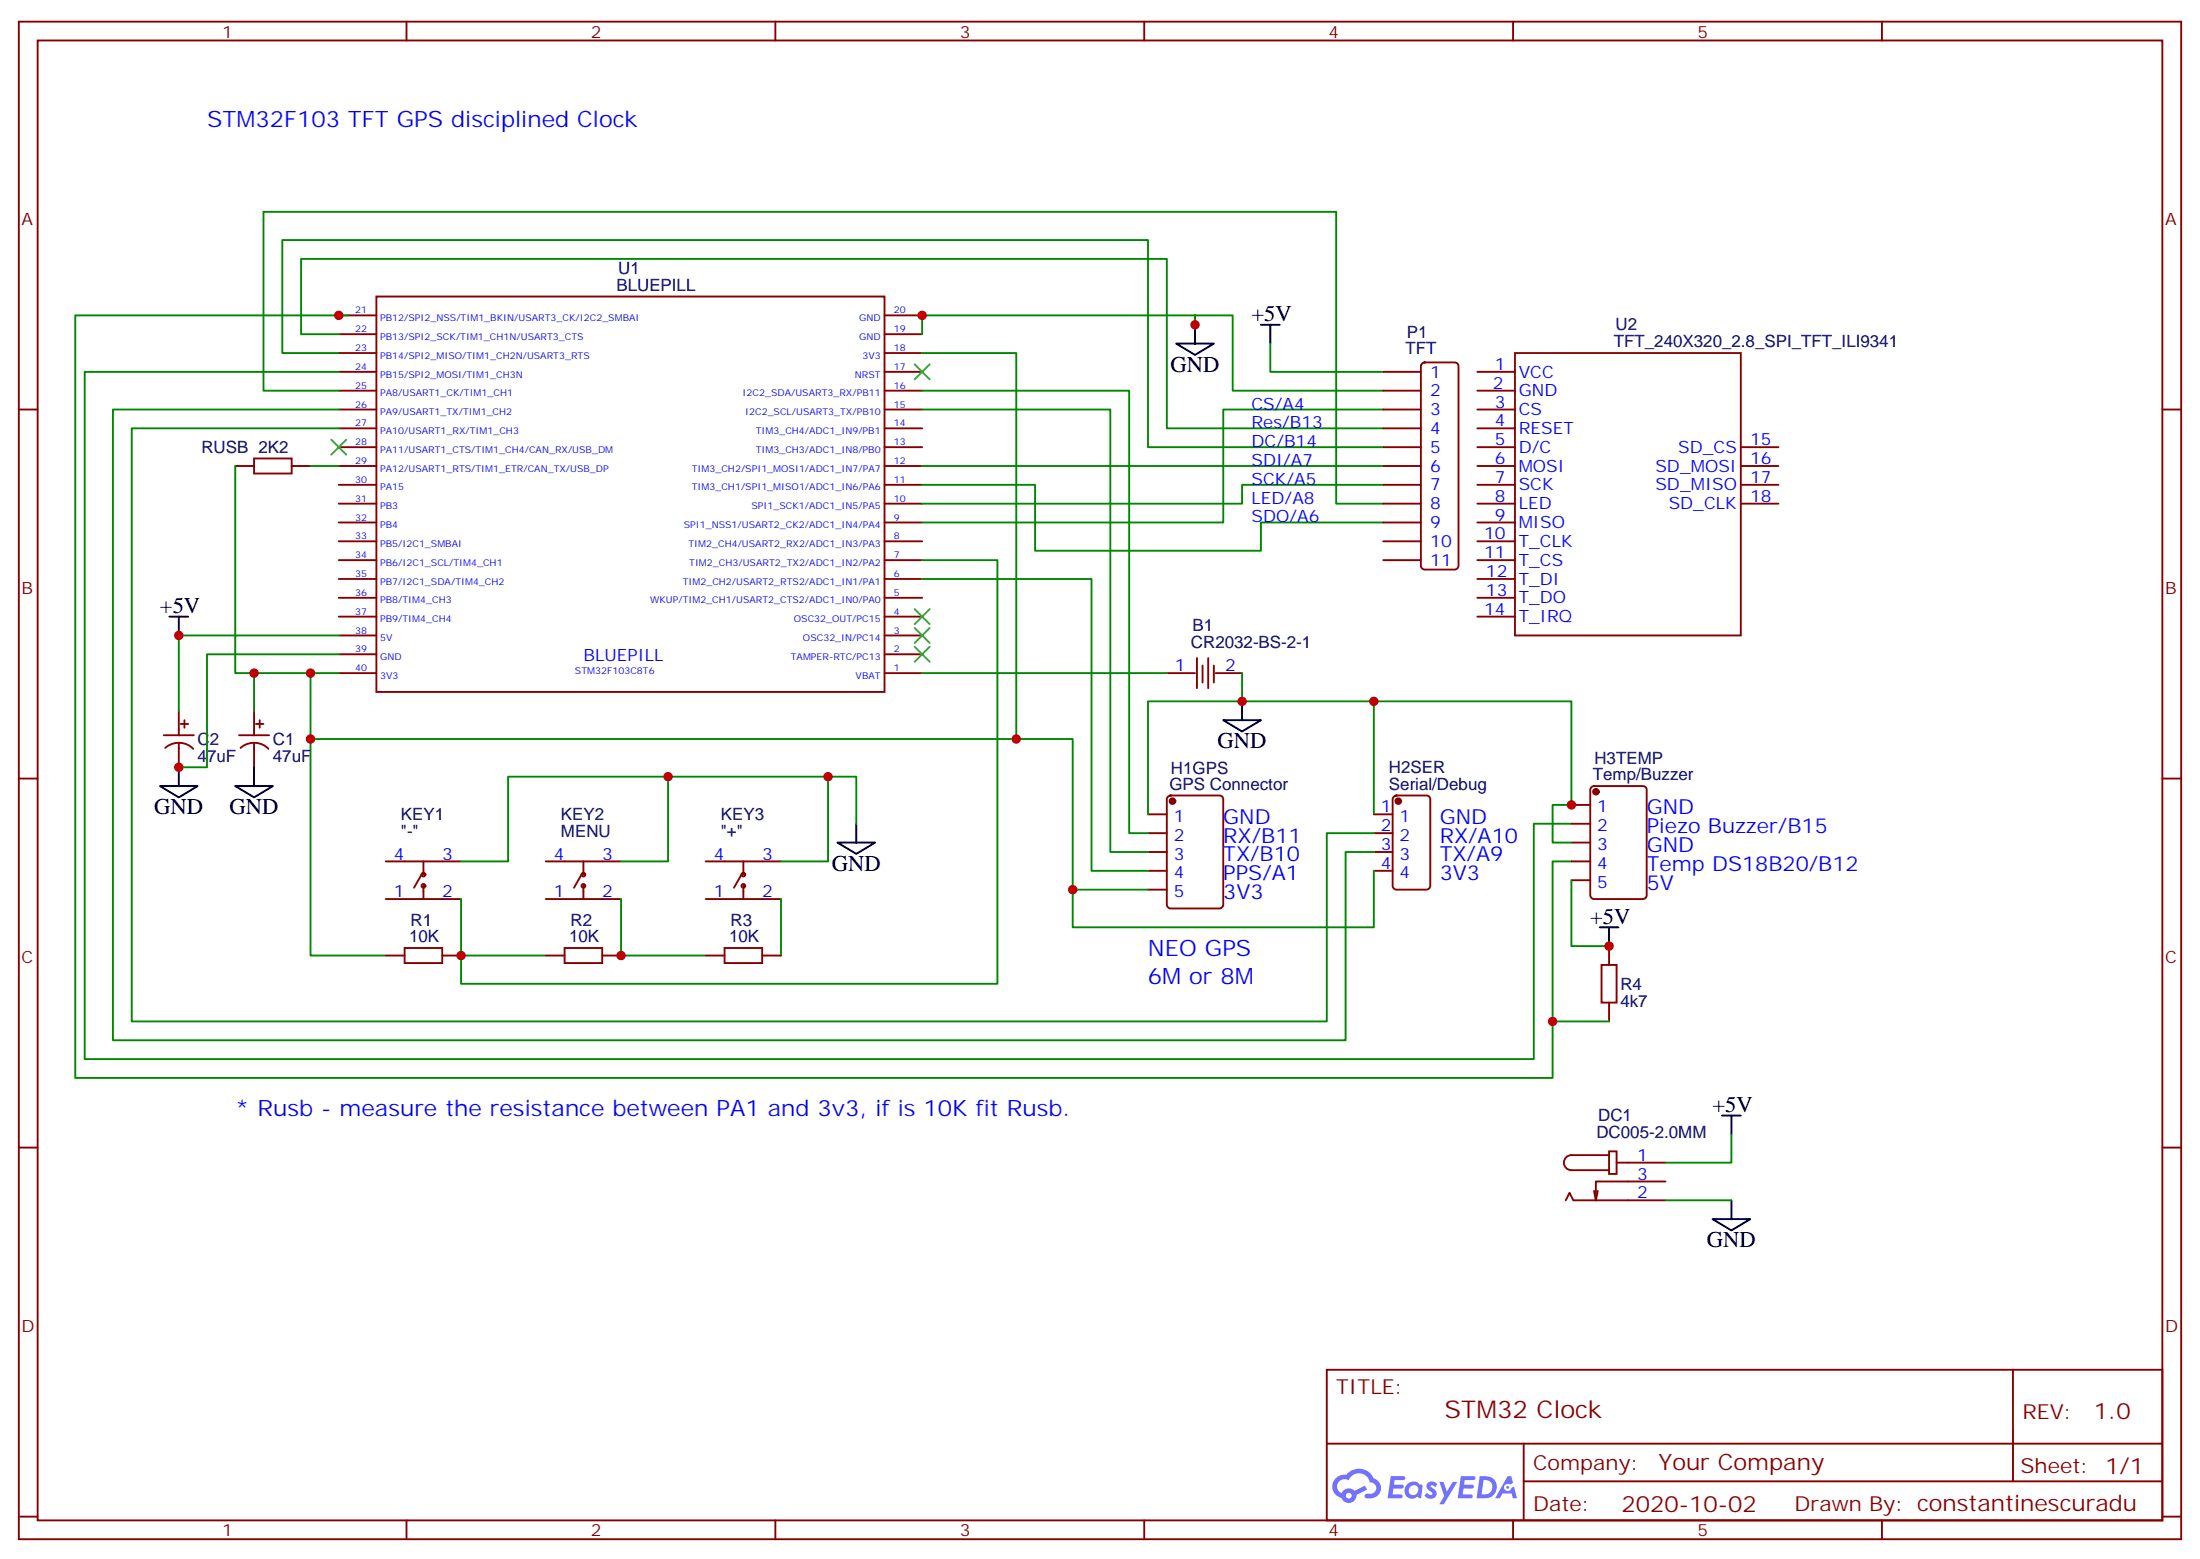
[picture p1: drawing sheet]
<svg xmlns="http://www.w3.org/2000/svg" width="412mm" height="292mm" viewBox="0 0 412 292" stroke-linecap="round" stroke-linejoin="round" font-family="sans-serif">
<g fill="none" stroke="#870000" stroke-width=".35">
<path d="M3.5 4.1h405.4v284.3h-405.4zM7.1 7.6h398.2v277.3h-398.2zM76.2 4.1v3.5M145.3 4.1v3.5M214.5 4.1v3.5M283.6 4.1v3.5M352.8 4.1v3.5M3.5 76.7h3.6M405.3 76.7h3.6M3.5 145.9h3.6M405.3 145.9h3.6M3.5 215h3.6"/>
<path d="M405.3 215h3.6M248.7 256.6h156.6v28.3h-156.6zM377.3 256.7v20.8M248.7 270.5h156.5M285.6 277.5h119.6M285.6 270.5v14.1M3.5 284.2h3.6M76.2 284.9v3.5M145.3 284.9v3.5M214.5 284.9v3.5M283.6 284.9v3.5M352.8 284.9v3.5"/>
<path d="M405.3 284.2h3.6"/>
</g>
<g fill="#5487ff">
<path d="M267.7 277.8a1.22 1.22 0 0 1 1.7 .3l-.4 .6a.47 .47 0 0 0-.3-.4 .47 .47 0 0 0-.5 .1v.2a1.55 1.55 0 0 1 1.1 1.5 1.34 1.34 0 0 1-2.3 .1l.5-.5a.6 .6 0 0 0 .5 .4 .6 .6 0 0 0 .5-.2l-.1-.3a1.25 1.25 0 0 1-.9-1.6z"/>
<path d="M260.7 276.6h1.5a1.22 1.22 0 0 1 1.2 .2 .37 .37 0 0 1-.3 .5h-1.7l-.1 .9h1.5a.37 .37 0 0 1 .3 .4 .37 .37 0 0 1-.3 .3h-1.6l-.2 1.1h.8a1.15 1.15 0 0 1 1.1 .2 .36 .36 0 0 1-.3 .5h-2.5z"/>
<path d="M273.8 276.6h1.6a1.23 1.23 0 0 1 1.1 .2 .37 .37 0 0 1-.3 .5h-1.6l-.2 .9h1.6a.37 .37 0 0 1 .3 .4 .37 .37 0 0 1-.4 .3h-1.6l-.1 1.1h.7a1.15 1.15 0 0 1 1.1 .2 .36 .36 0 0 1-.3 .5h-2.4z"/>
<path d="M282.6 276.6h.7l.3 1.2-.6 .3a.69 .69 0 0 0-1 .3 .69 .69 0 0 0 .4 1 .69 .69 0 0 0 .9-.6l.5-.3 .6 2.2h-.8l-.2-.9h-1.8l-.5 .9h-.8z"/>
<path d="M269.8 277.7h.8l.6 1.8 1.1-1.8h.9l-2.6 4.1h-.8l.9-1.5z"/>
<path d="M277.4 276.6l-.6 4.1h1.3a2.11 2.11 0 0 0 2.5-2.1 2.11 2.11 0 0 0-2.5-2zM278.1 277.3a1.39 1.39 0 0 1 1.7 1.4 1.39 1.39 0 0 1-1.8 1.3h-.3z"/>
<path d="M263.7 278.2a1.47 1.47 0 0 0-.1 2.1 1.47 1.47 0 0 0 2.1 .1l.7 .3 .3-2.3-.2-.2-.4-.1a1.49 1.49 0 0 0-2.4 .1zM264.4 278.6a.91 .91 0 0 1 1.5 .4 .91 .91 0 0 1-1 1.1 .87 .87 0 0 1-.8-.6 .87 .87 0 0 1 .3-.9z"/>
<path d="M250.4 276.9a2.18 2.18 0 0 0 1.1 3.8 1.44 1.44 0 0 0 1.6 .9 1.44 1.44 0 0 0 1.2-1.5l2-1-.5-.7-1.9 .9a1.47 1.47 0 0 0-2.4 .5 1.39 1.39 0 0 1-.7-2 1.39 1.39 0 0 1 2-.4 2.08 2.08 0 0 1 2.2-1.4 2.08 2.08 0 0 1 1.8 1.7 1.07 1.07 0 0 1 1.2 1 1.07 1.07 0 0 1-1 1.2h-.7a.43 .43 0 0 0-.5 .3 .43 .43 0 0 0 .4 .5 2.02 2.02 0 0 0 2.3-.8 2.02 2.02 0 0 0-.2-2.4l-.8-.5a2.98 2.98 0 0 0-5.1-.7l-1.1 .1zM252.3 280.2a.55 .55 0 0 1 1.1 0 .55 .55 0 0 1-1.1 0z"/>
<circle cx="282.6" cy="278.7" r=".26"/>
</g>
<g fill="none" stroke="#870000" stroke-width=".35">
<path d="M63.5 59.1h7.1M70.6 55.6h95.2v74h-95.2zM165.8 59.1h7.1M63.5 76.7h7.1M63.5 73.2h7.1M63.5 69.7h7.1M63.5 66.1h7.1M63.5 62.6h7.1M165.8 76.7h7.1M165.8 73.2h7.1M165.8 69.7h7.1M165.8 66.1h7.1"/>
<path d="M165.8 62.6h7.1M259.3 76.7h7M259.3 73.2h7M259.3 69.7h7M266.6 68.1l.5-.2h5.6a.71 .71 0 0 1 .7 .7v37.4a.76 .76 0 0 1-.7 .7h-5.6a.76 .76 0 0 1-.8-.7v-37.4zM276.9 76.7h7.1M276.9 73.2h7.1M276.9 69.7h7.1M284 66.1h42.3v53h-42.3zM44.1 87.3h3.5M47.6 85.9h7.1v2.8h-7.1zM54.7 87.3h3.5"/>
<path d="M63.5 97.9h7.1M63.5 94.4h7.1M63.5 90.8h7.1M63.5 87.3h7.1M63.5 83.8h7.1M63.5 80.3h7.1M165.8 97.9h7.1M165.8 94.4h7.1M165.8 90.8h7.1M165.8 87.3h7.1M165.8 83.8h7.1M165.8 80.3h7.1"/>
<path d="M259.3 97.9h7M259.3 94.4h7M259.3 90.8h7M259.3 87.3h7M259.3 83.8h7M259.3 80.3h7M276.9 97.9h7.1M276.9 94.4h7.1M276.9 90.8h7.1M276.9 87.3h7.1M276.9 83.8h7.1M276.9 80.3h7.1"/>
<path d="M326.3 94.4h7.1M326.3 90.8h7.1M326.3 87.3h7.1M326.3 83.8h7.1M63.5 119.1h7.1M63.5 115.5h7.1M63.5 112h7.1M63.5 108.5h7.1M63.5 105h7.1M63.5 101.4h7.1M165.8 119.1h7.1M165.8 115.5h7.1"/>
<path d="M165.8 112h7.1M165.8 108.5h7.1M165.8 105h7.1M165.8 101.4h7.1M259.3 105h7M259.3 101.4h7M276.9 115.5h7.1M276.9 112h7.1M276.9 108.5h7.1M276.9 105h7.1M276.9 101.4h7.1M30.7 137.8h5.6"/>
<path d="M33.5 133.2v4.6M33.5 139.2v4.6M33.9 135.6h1.4M34.6 134.9v1.4M44.8 137.8h5.6M47.6 133.2v4.6M47.6 139.2v4.6M48 135.6h1.4M48.7 134.9v1.4M63.5 126.1h7.1M63.5 122.6h7.1M165.8 126.1h7.1"/>
<path d="M165.8 122.6h7.1M218.7 126.1h5.3M224.4 123.3v5.6M225.4 124.7v3.2M226.5 123.3v5.6M227.5 124.7v3.2M227.9 126.1h4.9M31 140.1a3.8 3.8 0 0 1 5.2 .2M45.1 140.1a3.8 3.8 0 0 1 5.2 .2M215.2 152.6h3.5M215.2 156.1h3.5M215.2 159.6h3.5"/>
<path d="M219 149.3l.4-.3h9.2a.71 .71 0 0 1 .7 .8v19.7a.76 .76 0 0 1-.7 .7h-9.2a.76 .76 0 0 1-.7-.7v-19.7zM257.5 152.6h3.6M257.5 156.1h3.6M257.5 159.6h3.6M261.3 149.3l.5-.3h5.6a.71 .71 0 0 1 .7 .8v16.2a.76 .76 0 0 1-.7 .7h-5.6a.76 .76 0 0 1-.7-.7v-16.2zM294.6 150.8h3.5M294.6 154.3h3.5M294.6 157.9h3.5M298.3 147.5l.5-.2h9.2a.71 .71 0 0 1 .7 .7v19.7a.76 .76 0 0 1-.7 .8h-9.2a.76 .76 0 0 1-.7-.8v-19.7zM72.3 161.4h14.1M72.3 168.5h14.1M72.3 179h3.5"/>
<path d="M75.8 177.6h7.1v2.8h-7.1zM79 163.9l-1.4 2.4M79.4 161.4v2.5M79.4 166v2.5M82.9 179h3.5M102.3 161.4h14.1M102.3 168.5h14.1M102.3 179h3.5M105.8 177.6h7.1v2.8h-7.1zM109 163.9l-1.4 2.4M109.4 161.4v2.5M109.4 166v2.5"/>
<path d="M112.9 179h3.5M132.3 161.4h14.1M132.3 168.5h14.1M132.3 179h3.5M135.8 177.6h7.1v2.8h-7.1zM139 163.9l-1.4 2.4M139.3 161.4v2.5M139.3 166v2.5M142.9 179h3.5M215.2 163.2h3.5M215.2 166.7h3.5M257.5 163.2h3.6"/>
<path d="M294.6 161.4h3.5M294.6 164.9h3.5M301.6 177.3v3.5M300.2 180.8h2.8v7.1h-2.8zM301.6 187.9v3.5M301.6 215.7h1.4v4.3h-1.4zM301.6 216.4h-7a1.41 1.41 0 0 0-1.4 1.4 1.41 1.41 0 0 0 1.4 1.5h7M303 217.8h9.2M293.5 224.9l.7-1.4 .7 1.4h17.3M299.5 223.1l-.3 1.8M312.2 221.4h-13v3.5l-.4-1.8"/>
<circle cx="79.4" cy="166" r=".35"/>
<circle cx="79.4" cy="163.9" r=".35"/>
<circle cx="109.4" cy="166" r=".35"/>
<circle cx="109.4" cy="163.9" r=".35"/>
<circle cx="139.3" cy="163.9" r=".35"/>
<circle cx="139.3" cy="166" r=".35"/>
</g>
<g fill="none" stroke="#000" stroke-width=".35">
<path d="M220.5 64.4h7l-3.5 2.1zM224 60.9v3.5M236.4 60.9h3.5M238.1 60.9v3.5M31.7 115.5h3.6M33.5 115.5v3.6M229.3 134.9h7.1l-3.6 2.2zM232.8 131.4v3.5M30 147.3h7l-3.5 2.1zM33.5 143.8v3.5M44.1 147.3h7.1l-3.6 2.1zM47.6 143.8v3.5"/>
<path d="M157 157.9h7l-3.5 2.1zM160.5 154.3v3.6M299.9 173.7h3.5M301.6 173.7v3.6M322.8 209h3.5M324.6 209v3.5M321 228.4h7.1l-3.5 2.1zM324.6 224.9v3.5"/>
</g>
<g fill="none" stroke="#008700" stroke-width=".35">
<path d="M65.3 59.1h-51.2v142.9h276.9v-40.6h3.6M63.5 62.6h-7.1v-14.1h162.3v31.8h40.6M63.5 66.1h-10.6v-21.1h162.3v38.8h44.1M63.5 73.2h-14.1v-33.5h201.1v54.7h8.8M63.5 76.7h-42.3v118.2h231v-35.3h5.3M63.5 69.7h-47.6v128.7h271.6v-44.1h7.1M172.9 62.6v-3.5h51.1v1.8v-1.8h7.1v14.1h28.2M172.9 73.2h38.8v82.9h3.5M172.9 76.7h35.2v82.9h7.1M172.9 66.1h17.6v72.4M238.1 64.4v5.3h21.2M259.3 76.7h-30v21.2h-56.4"/>
<path d="M44.1 87.3v38.8h3.5M58.2 87.3h5.3M63.5 80.3h-38.8v111.1h224v-35.3h8.8M172.9 87.3h86.4M172.9 90.8h21.1v12.4h42.4v-5.3h22.9M259.3 90.8h-26.5v3.6h-59.9M63.5 119.1h-30v14.1M172.9 105h14.1v79.3h-100.6v-5.3M172.9 108.5h31.7v54.7h10.6M58.2 126.1v52.9h14.1M58.2 138.5h142.9v28.2h14.1M63.5 126.1h-15.9v7.1"/>
<path d="M63.5 122.6h-24.7v21.2h-5.3M172.9 126.1h45.8M232.8 126.1v5.3h24.7v21.2M232.8 131.4h-17.6v21.2M257.5 131.4h37.1v19.4h-3.6v7.1h3.6M125.2 145.5v15.9h-8.8M155.2 145.5v15.9h-8.8M160.5 154.3v-8.8h-65.3v15.9h-8.8M86.4 168.5v10.5h15.9M116.4 168.5v10.5h15.9M146.4 168.5v10.5M257.5 163.2v10.5h-56.4v-7"/>
<path d="M294.6 164.9v12.4h7M291 191.4h10.6M324.6 212.5v5.3h-12.4M312.2 224.9h12.4"/>
</g>
<g fill="#870000" stroke="#870000" stroke-width=".35">
<circle cx="219.8" cy="150.1" r=".53"/>
<circle cx="262.1" cy="150.1" r=".53"/>
<circle cx="299.2" cy="148.3" r=".53"/>
</g>
<path d="M171.4 68.3l2.9 2.8M174.3 68.3l-2.9 2.8M62.1 82.4l2.8 2.8M64.9 82.4l-2.8 2.8M171.4 117.7l2.9 2.8M171.4 114.1l2.9 2.8M174.3 117.7l-2.9 2.8M174.3 114.1l-2.9 2.8M171.4 121.2l2.9 2.8M174.3 121.2l-2.9 2.8" fill="none" stroke="#3c3" stroke-width=".35"/>
<g fill="#c00">
<circle cx="86.4" cy="179" r=".88"/>
<circle cx="125.2" cy="145.5" r=".88"/>
<circle cx="155.2" cy="145.5" r=".88"/>
<circle cx="58.2" cy="126.1" r=".88"/>
<circle cx="33.5" cy="119.1" r=".88"/>
<circle cx="58.2" cy="138.5" r=".88"/>
<circle cx="232.8" cy="131.4" r=".88"/>
<circle cx="201.1" cy="166.7" r=".88"/>
<circle cx="172.9" cy="59.1" r=".88"/>
<circle cx="33.5" cy="143.8" r=".88"/>
<circle cx="116.4" cy="179" r=".88"/>
<circle cx="257.5" cy="131.4" r=".88"/>
<circle cx="63.5" cy="59.1" r=".88"/>
<circle cx="294.6" cy="150.8" r=".88"/>
<circle cx="301.6" cy="177.3" r=".88"/>
<circle cx="291" cy="191.4" r=".88"/>
<circle cx="190.5" cy="138.5" r=".88"/>
<circle cx="47.6" cy="126.1" r=".88"/>
<circle cx="224" cy="60.9" r=".88"/>
</g>
<text font-size="4.6" fill="#800" x="270.8" y="265.7">STM32 Clock</text>
<g font-size="4.2" fill="#00f">
<text x="38.8" y="23.8">STM32F103 TFT GPS disciplined Clock</text>
<text x="215.2" y="179">NEO GPS</text>
<text x="215.2" y="184.3">6M or 8M</text>
<text x="44.1" y="209">* Rusb - measure the resistance between PA1 and 3v3, if is 10K fit Rusb.</text>
</g>
<g font-size="4.2">
<text x="234.6" y="60.1">+5V</text>
<text x="219.4" y="69.7">GND</text>
<text x="30" y="114.8">+5V</text>
<text x="228.2" y="140.2">GND</text>
<text x="28.9" y="152.6">GND</text>
<text x="43" y="152.6">GND</text>
<text x="155.9" y="163.2">GND</text>
<text x="298.1" y="173">+5V</text>
<text x="321" y="208.3">+5V</text>
<text x="320" y="233.7">GND</text>
</g>
<g font-size="4.2" fill="#800">
<text x="392.5" y="265.9">1.0</text>
<text x="310.9" y="275.5">Your Company</text>
<text x="304" y="283.3">2020-10-02</text>
</g>
<g font-size="3.9" fill="#00f">
<text x="229.3" y="154.3">GND</text>
<text x="269.9" y="154.3">GND</text>
<text x="308.7" y="152.6">GND</text>
<text x="229.3" y="157.9">RX/B11</text>
<text x="229.3" y="161.4">TX/B10</text>
<text x="269.9" y="157.9">RX/A10</text>
<text x="269.9" y="161.4">TX/A9</text>
<text x="308.7" y="156.1">Piezo Buzzer/B15</text>
<text x="308.7" y="159.6">GND</text>
<text x="229.3" y="164.9">PPS/A1</text>
<text x="269.9" y="164.9">3V3</text>
<text x="308.7" y="163.2">Temp DS18B20/B12</text>
<text x="308.7" y="166.7">5V</text>
<text x="229.3" y="168.5">3V3</text>
</g>
<g font-size="3.9" fill="#800">
<text x="250.5" y="261.2">TITLE:</text>
<text x="379.1" y="265.9">REV:</text>
<text x="287.4" y="275.4">Company:</text>
<text x="378.7" y="276">Sheet: 1/1</text>
<text x="287.4" y="283.1">Date:</text>
<text x="336.4" y="283.2">Drawn By: constantinescuradu</text>
</g>
<g font-size="3.2" fill="#800">
<text x="41.6" y="7.1">1</text>
<text x="110.8" y="7.1">2</text>
<text x="179.9" y="7.1">3</text>
<text x="249.1" y="7.1">4</text>
<text x="318.2" y="7.1">5</text>
<text x="4.1" y="42.2">A</text>
<text x="405.9" y="42.2">A</text>
<text x="4.1" y="111.3">B</text>
<text x="405.9" y="111.3">B</text>
<text x="4.1" y="180.4">C</text>
<text x="405.9" y="180.4">C</text>
<text x="4.1" y="249.6">D</text>
<text x="405.9" y="249.6">D</text>
<text x="41.6" y="287.9">1</text>
<text x="110.8" y="287.9">2</text>
<text x="179.9" y="287.9">3</text>
<text x="249.1" y="287.9">4</text>
<text x="318.2" y="287.9">5</text>
</g>
<g font-size="3.2" fill="#000080">
<text x="115.9" y="51.4">U1</text>
<text x="115.5" y="54.5">BLUEPILL</text>
<text x="263.7" y="63.3">P1</text>
<text x="302.5" y="65">TFT_240X320_2.8_SPI_TFT_ILI9341</text>
<text x="302.8" y="61.8">U2</text>
<text x="263.5" y="66.3">TFT</text>
<text x="37.8" y="84.9">RUSB 2K2</text>
<text x="223.5" y="118.3">B1</text>
<text x="223.2" y="121.3">CR2032-BS-2-1</text>
<text x="37" y="142.7">47uF</text>
<text x="37" y="139.7">C2</text>
<text x="51.2" y="142.7">47uF</text>
<text x="51.2" y="139.7">C1</text>
<text x="298.9" y="143.2">H3TEMP</text>
<text x="219.2" y="148">GPS Connector</text>
<text x="219.5" y="145">H1GPS</text>
<text x="260.4" y="147.9">Serial/Debug</text>
<text x="260.4" y="144.9">H2SER</text>
<text x="298.6" y="146.2">Temp/Buzzer</text>
<text x="75.2" y="153.7">KEY1</text>
<text x="105.2" y="153.7">KEY2</text>
<text x="135.1" y="153.7">KEY3</text>
<text x="75.2" y="156.8">&quot;-&quot;</text>
<text x="105.2" y="156.8">MENU</text>
<text x="135.1" y="156.8">&quot;+&quot;</text>
<text x="77" y="173.5">R1</text>
<text x="107" y="173.5">R2</text>
<text x="136.9" y="173.5">R3</text>
<text x="76.7" y="176.6">10K</text>
<text x="106.7" y="176.6">10K</text>
<text x="136.7" y="176.6">10K</text>
<text x="303.7" y="185.5">R4</text>
<text x="303.7" y="188.6">4k7</text>
<text x="299.3" y="213.1">DC005-2.0MM</text>
<text x="299.6" y="210">DC1</text>
</g>
<g font-size="3.2" fill="#00f">
<text x="268.1" y="70.7">1</text>
<text x="280.2" y="69.3">1</text>
<text x="284.7" y="70.7">VCC</text>
<text x="234.6" y="76.7">CS/A4</text>
<text x="268.1" y="74.3">2</text>
<text x="268.1" y="77.8">3</text>
<text x="279.9" y="72.8">2</text>
<text x="280.2" y="76.4">3</text>
<text x="284.7" y="74.3">GND</text>
<text x="284.7" y="77.8">CS</text>
<text x="234.6" y="80.3">Res/B13</text>
<text x="234.6" y="83.8">DC/B14</text>
<text x="268.1" y="81.3">4</text>
<text x="280.2" y="79.9">4</text>
<text x="280.2" y="83.4">5</text>
<text x="284.7" y="81.3">RESET</text>
<text x="328.1" y="83.4">15</text>
<text x="234.6" y="87.3">SDI/A7</text>
<text x="268.1" y="84.8">5</text>
<text x="268.1" y="88.4">6</text>
<text x="280.2" y="87">6</text>
<text x="284.7" y="84.8">D/C</text>
<text x="284.7" y="88.4">MOSI</text>
<text x="310.3" y="88.4">SD_MOSI</text>
<text x="314.6" y="84.8">SD_CS</text>
<text x="328.1" y="87">16</text>
<text x="234.6" y="90.8">SCK/A5</text>
<text x="234.6" y="94.4">LED/A8</text>
<text x="268.1" y="91.9">7</text>
<text x="268.1" y="95.4">8</text>
<text x="280.2" y="90.5">7</text>
<text x="280.2" y="94">8</text>
<text x="284.7" y="91.9">SCK</text>
<text x="284.7" y="95.4">LED</text>
<text x="310.3" y="91.9">SD_MISO</text>
<text x="312.8" y="95.4">SD_CLK</text>
<text x="328.1" y="90.5">17</text>
<text x="328.1" y="94">18</text>
<text x="234.6" y="97.9">SDO/A6</text>
<text x="268.1" y="99">9</text>
<text x="278.2" y="101.1">10</text>
<text x="280.2" y="97.5">9</text>
<text x="284.7" y="99">MISO</text>
<text x="268.1" y="102.5">10</text>
<text x="268.1" y="106">11</text>
<text x="278.2" y="104.6">11</text>
<text x="284.7" y="102.5">T_CLK</text>
<text x="284.7" y="106">T_CS</text>
<text x="278.5" y="108.1">12</text>
<text x="278.5" y="111.7">13</text>
<text x="284.7" y="109.5">T_DI</text>
<text x="284.7" y="113.1">T_DO</text>
<text x="278.2" y="115.2">14</text>
<text x="284.7" y="116.6">T_IRQ</text>
<text x="109.4" y="123.8">BLUEPILL</text>
<text x="220.2" y="125.8">1</text>
<text x="229.7" y="125.8">2</text>
<text x="220" y="154">1</text>
<text x="258.9" y="152.2">1</text>
<text x="258.9" y="155.8">2</text>
<text x="262.4" y="154">1</text>
<text x="299.4" y="152.2">1</text>
<text x="299.4" y="155.8">2</text>
<text x="73.8" y="161">4</text>
<text x="82.9" y="161">3</text>
<text x="103.8" y="161">4</text>
<text x="112.9" y="161">3</text>
<text x="133.8" y="161">4</text>
<text x="142.9" y="161">3</text>
<text x="220" y="157.5">2</text>
<text x="220" y="161">3</text>
<text x="258.9" y="159.3">3</text>
<text x="262.4" y="157.5">2</text>
<text x="262.4" y="161">3</text>
<text x="299.4" y="159.3">3</text>
<text x="220" y="164.6">4</text>
<text x="258.9" y="162.8">4</text>
<text x="262.4" y="164.6">4</text>
<text x="299.4" y="162.8">4</text>
<text x="299.4" y="166.3">5</text>
<text x="73.8" y="168.1">1</text>
<text x="82.9" y="168.1">2</text>
<text x="103.8" y="168.1">1</text>
<text x="112.9" y="168.1">2</text>
<text x="133.8" y="168.1">1</text>
<text x="142.9" y="168.1">2</text>
<text x="220" y="168.1">5</text>
<text x="306.9" y="221">3</text>
<text x="306.9" y="217.5">1</text>
<text x="306.9" y="224.5">2</text>
</g>
<g font-size="1.8" fill="#00f">
<text x="66.6" y="58.7">21</text>
<text x="167.6" y="58.7">20</text>
<text x="66.6" y="62.3">22</text>
<text x="66.6" y="65.8">23</text>
<text x="71.3" y="60.1">PB12/SPI2_NSS/TIM1_BKIN/USART3_CK/I2C2_SMBAI</text>
<text x="71.3" y="63.7">PB13/SPI2_SCK/TIM1_CH1N/USART3_CTS</text>
<text x="161.1" y="63.7">GND</text>
<text x="161.1" y="60.1">GND</text>
<text x="167.6" y="65.8">18</text>
<text x="167.6" y="62.3">19</text>
<text x="66.6" y="69.3">24</text>
<text x="71.3" y="67.2">PB14/SPI2_MISO/TIM1_CH2N/USART3_RTS</text>
<text x="71.3" y="70.7">PB15/SPI2_MOSI/TIM1_CH3N</text>
<text x="160.3" y="70.7">NRST</text>
<text x="161.7" y="67.2">3V3</text>
<text x="167.6" y="69.3">17</text>
<text x="66.6" y="72.8">25</text>
<text x="66.6" y="76.4">26</text>
<text x="71.3" y="74.3">PA8/USART1_CK/TIM1_CH1</text>
<text x="71.3" y="77.8">PA9/USART1_TX/TIM1_CH2</text>
<text x="139.2" y="74.3">I2C2_SDA/USART3_RX/PB11</text>
<text x="139.7" y="77.8">I2C2_SCL/USART3_TX/PB10</text>
<text x="167.6" y="76.4">15</text>
<text x="167.6" y="72.8">16</text>
<text x="66.6" y="79.9">27</text>
<text x="66.6" y="83.4">28</text>
<text x="71.3" y="81.3">PA10/USART1_RX/TIM1_CH3</text>
<text x="141.7" y="81.3">TIM3_CH4/ADC1_IN9/PB1</text>
<text x="167.6" y="83.4">13</text>
<text x="167.6" y="79.9">14</text>
<text x="66.6" y="87">29</text>
<text x="71.3" y="84.8">PA11/USART1_CTS/TIM1_CH4/CAN_RX/USB_DM</text>
<text x="71.3" y="88.4">PA12/USART1_RTS/TIM1_ETR/CAN_TX/USB_DP</text>
<text x="129.7" y="88.4">TIM3_CH2/SPI1_MOSI1/ADC1_IN7/PA7</text>
<text x="141.7" y="84.8">TIM3_CH3/ADC1_IN8/PB0</text>
<text x="167.6" y="87">12</text>
<text x="66.6" y="90.5">30</text>
<text x="66.6" y="94">31</text>
<text x="71.3" y="91.9">PA15</text>
<text x="71.3" y="95.4">PB3</text>
<text x="129.7" y="91.9">TIM3_CH1/SPI1_MISO1/ADC1_IN6/PA6</text>
<text x="140.9" y="95.4">SPI1_SCK1/ADC1_IN5/PA5</text>
<text x="167.6" y="94">10</text>
<text x="167.6" y="90.5">11</text>
<text x="66.6" y="97.5">32</text>
<text x="66.6" y="101.1">33</text>
<text x="71.3" y="99">PB4</text>
<text x="128.2" y="99">SPI1_NSS1/USART2_CK2/ADC1_IN4/PA4</text>
<text x="167.6" y="101.1">8</text>
<text x="167.6" y="97.5">9</text>
<text x="66.6" y="104.6">34</text>
<text x="71.3" y="102.5">PB5/I2C1_SMBAI</text>
<text x="71.3" y="106">PB6/I2C1_SCL/TIM4_CH1</text>
<text x="129.1" y="102.5">TIM2_CH4/USART2_RX2/ADC1_IN3/PA3</text>
<text x="129.2" y="106">TIM2_CH3/USART2_TX2/ADC1_IN2/PA2</text>
<text x="167.6" y="104.6">7</text>
<text x="66.6" y="108.1">35</text>
<text x="66.6" y="111.7">36</text>
<text x="71.3" y="109.5">PB7/I2C1_SDA/TIM4_CH2</text>
<text x="71.3" y="113.1">PB8/TIM4_CH3</text>
<text x="121.9" y="113.1">WKUP/TIM2_CH1/USART2_CTS2/ADC1_IN0/PA0</text>
<text x="128" y="109.5">TIM2_CH2/USART2_RTS2/ADC1_IN1/PA1</text>
<text x="167.6" y="111.7">5</text>
<text x="167.6" y="108.1">6</text>
<text x="66.6" y="115.2">37</text>
<text x="66.6" y="118.7">38</text>
<text x="71.3" y="116.6">PB9/TIM4_CH4</text>
<text x="148.8" y="116.6">OSC32_OUT/PC15</text>
<text x="167.6" y="118.7">3</text>
<text x="167.6" y="115.2">4</text>
<text x="66.6" y="122.2">39</text>
<text x="66.6" y="125.8">40</text>
<text x="71.3" y="120.1">5V</text>
<text x="71.3" y="123.6">GND</text>
<text x="148.2" y="123.6">TAMPER-RTC/PC13</text>
<text x="150.5" y="120.1">OSC32_IN/PC14</text>
<text x="167.6" y="125.8">1</text>
<text x="167.6" y="122.2">2</text>
<text x="71.3" y="127.2">3V3</text>
<text x="107.8" y="126.3">STM32F103C8T6</text>
<text x="160.4" y="127.2">VBAT</text>
</g>
</svg>
